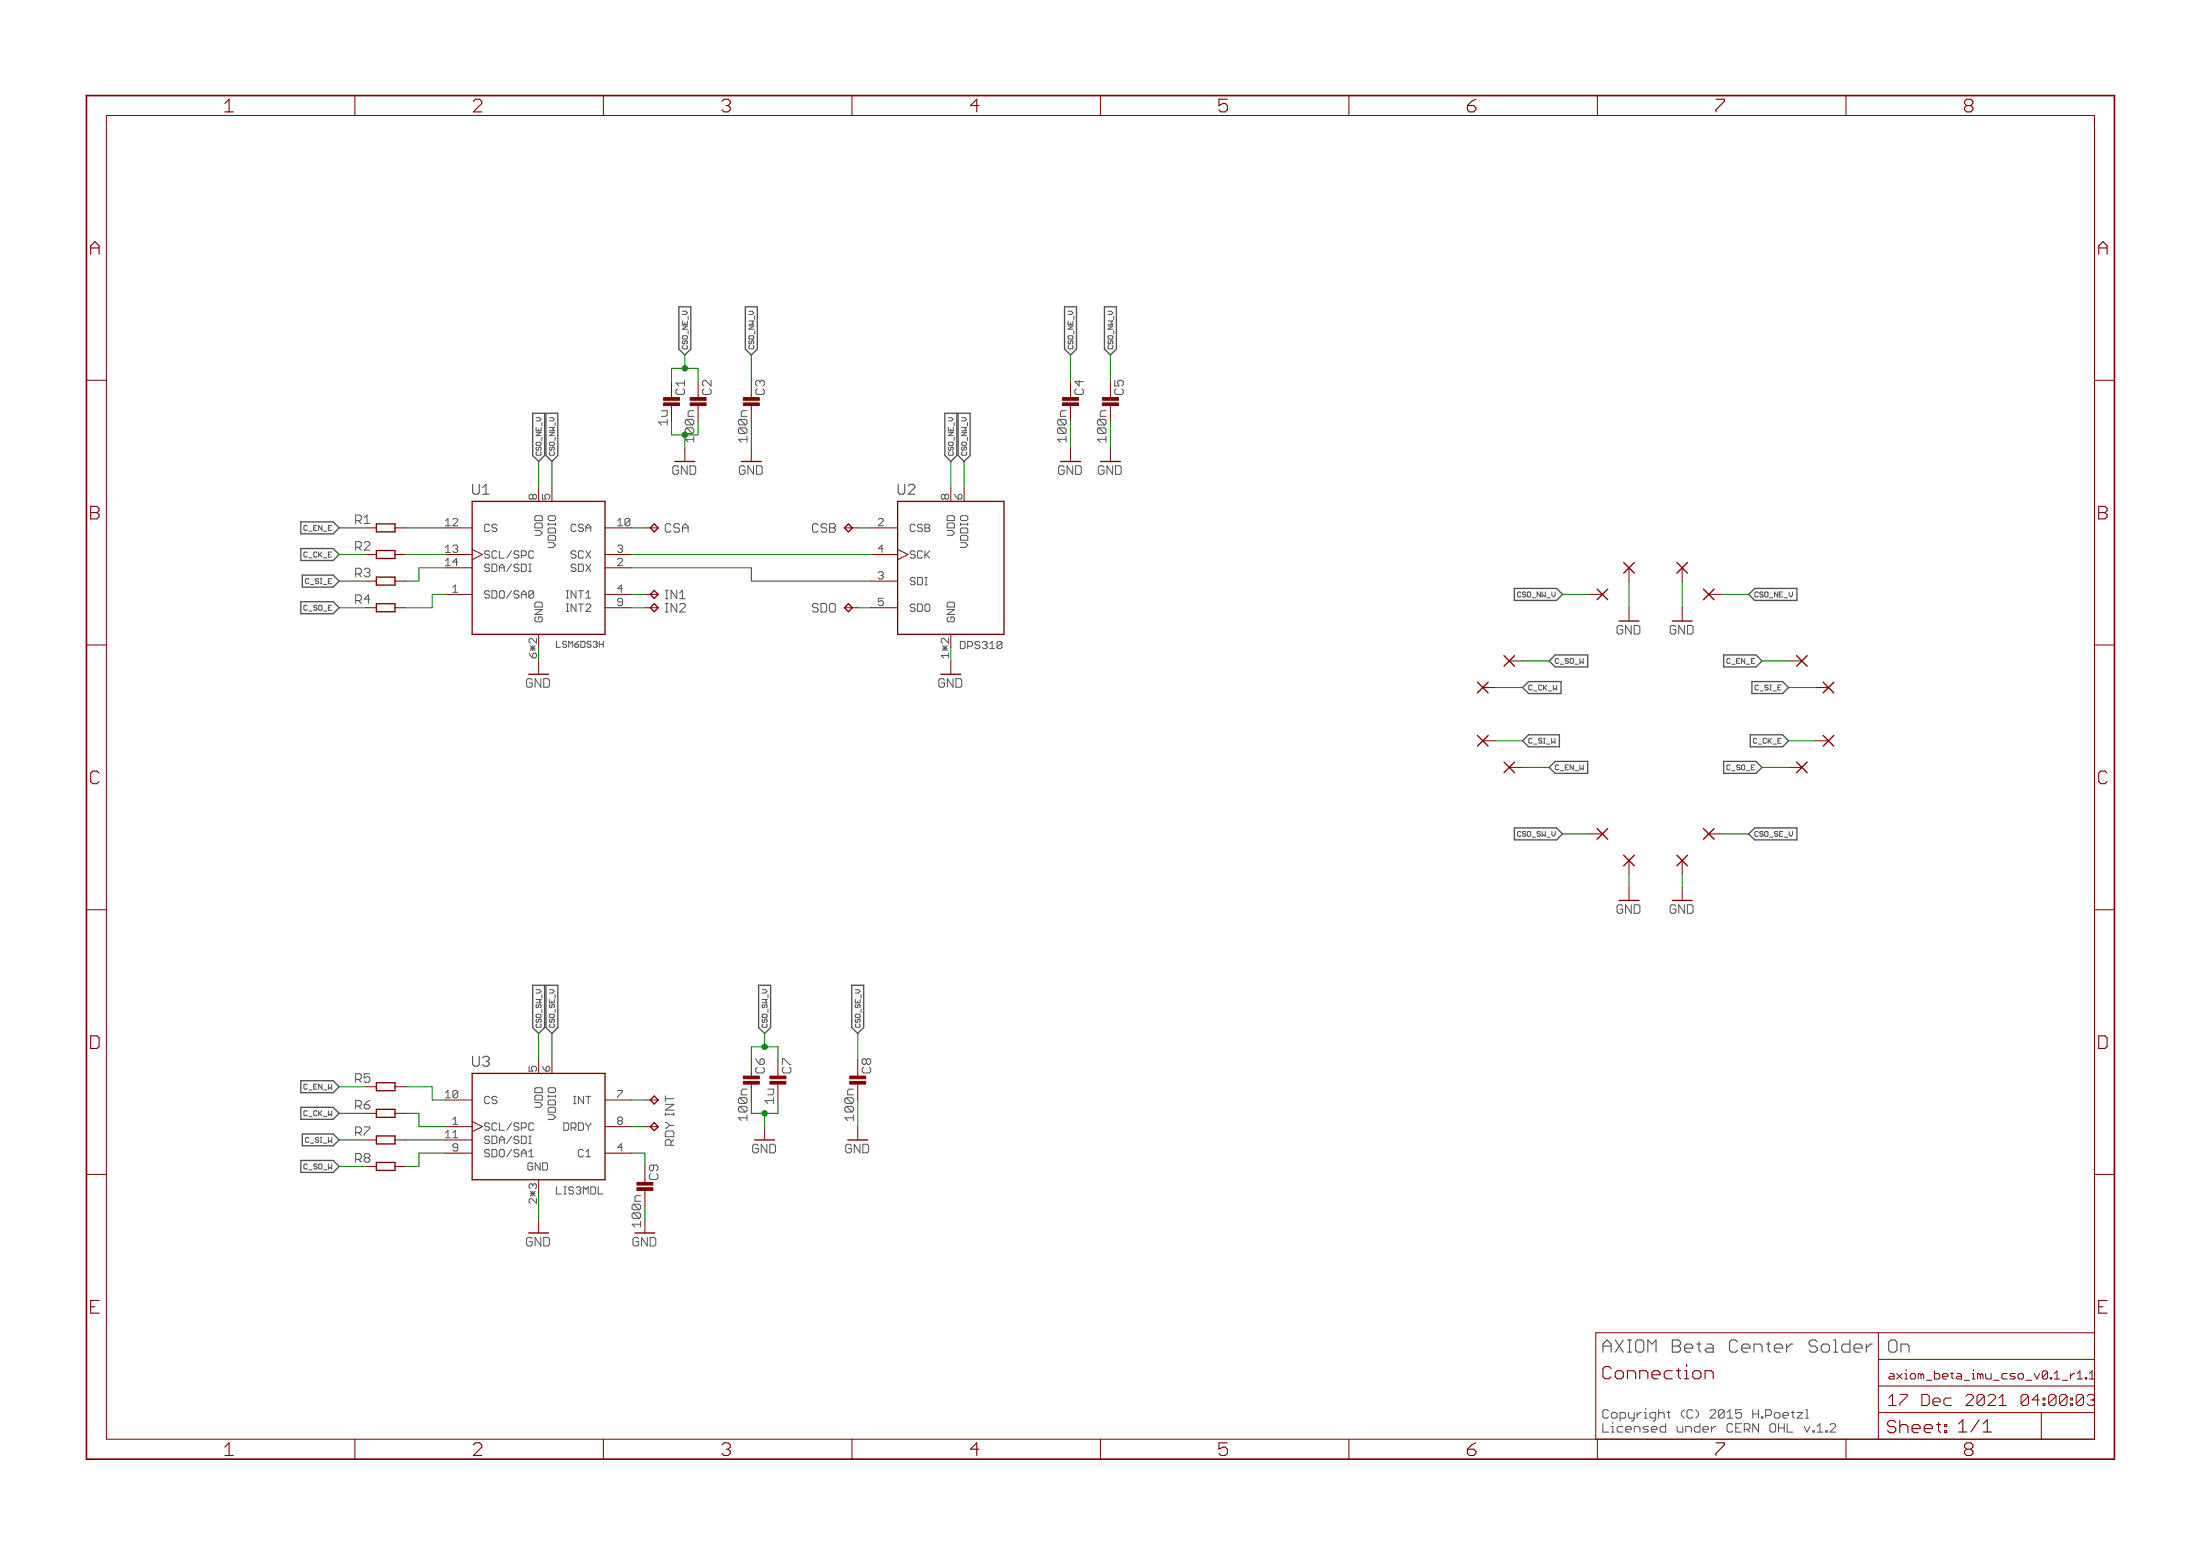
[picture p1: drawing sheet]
<svg xmlns="http://www.w3.org/2000/svg" width="420mm" height="297mm" viewBox="0 0 420 297" stroke-linecap="round" stroke-linejoin="round" font-family="sans-serif">
<path d="M361.1 255.8h.8l.4 .4v1.5l-.4 .4h-.8l-.4-.4v-1.5zM363.1 258.1v-1.5h1.1l.4 .4v1.1" fill="none" stroke="#505050" stroke-width=".21"/>
<path d="M58.8 110.5h-.3l-.1 .1v.7l.1 .1h.3M335.7 130.8h-.4l-.1 .1v.7l.1 .1h.4M342.1 269.6h.6M342.4 269.4v1.1l.3 .2M343.2 269.6h1.1l-1.1 1.1M344.8 269.1h.3v1.6M347 272.3l.6-.5v1.6M347 273.4h1.1M348.7 273.1h.3v.3h-.3zM349.5 272l.3-.2h.5l.3 .2v.3l-1.1 1.1h1.1" fill="none" stroke="#505050" stroke-width=".19"/>
<g fill="none" stroke="#505050" stroke-width=".25">
<path d="M129.6 58.6h2.3v8l-1.1 1.2-1.2-1.2zM142.3 58.6h2.3v8l-1.1 1.2-1.2-1.2zM203.3 58.6h2.3v8l-1.2 1.2-1.1-1.2zM210.9 58.6h2.3v8l-1.1 1.2-1.2-1.2zM101.7 78.9h2.3v8.1l-1.1 1.1-1.2-1.1zM104.3 78.9h2.2v8.1l-1.1 1.1-1.1-1.1zM180.4 78.9h2.3v8.1l-1.1 1.1-1.2-1.1zM183 78.9h2.3v8.1l-1.2 1.1-1.1-1.1zM57.4 99.6h6.2l1.2 1.2-1.2 1.1h-6.2zM57.4 104.7h6.2l1.2 1.2-1.2 1.1h-6.2zM57.4 114.9h6.2l1.2 1.1-1.2 1.2h-6.2zM57.7 109.8h5.9l1.2 1.1-1.2 1.2h-5.9z"/>
<path d="M289.2 112.3h8.1l1.1 1.2-1.1 1.1h-8.1zM334 113.5l1.1-1.2h8.1v2.3h-8.1zM290.8 131.3l1.1-1.2h6.2v2.3h-6.2zM295.9 126.2l1.1-1.2h6.2v2.3h-6.2zM329.2 125h6.2l1.1 1.2-1.1 1.1h-6.2zM334.6 130.1h5.8l1.2 1.2-1.2 1.1h-5.8zM289.2 158.1h8.1l1.1 1.1-1.1 1.1h-8.1zM290.8 141.4l1.1-1.1h5.9v2.3h-5.9zM297 145.4h6.2v2.2h-6.2l-1.1-1.1zM329.2 145.4h6.2l1.1 1.1-1.1 1.1h-6.2zM334 159.2l1.1-1.1h8.1v2.2h-8.1zM334.3 140.3h6.1l1.2 1.1-1.2 1.2h-6.1z"/>
<path d="M101.7 188.1h2.3v8.1l-1.1 1.1-1.2-1.1zM104.3 188.1h2.2v8.1l-1.1 1.1-1.1-1.1zM144.9 188.1h2.3v8.1l-1.2 1.1-1.1-1.1zM162.7 188.1h2.3v8.1l-1.2 1.1-1.1-1.1zM57.4 211.4h6.2l1.2 1.1-1.2 1.2h-6.2zM57.4 206.3h6.2l1.2 1.2-1.2 1.1h-6.2zM57.7 216.5h5.9l1.2 1.1-1.2 1.1h-5.9zM57.4 221.5h6.2l1.2 1.2-1.2 1.1h-6.2z"/>
</g>
<g fill="none" stroke="#800000" stroke-width=".19">
<path d="M67.8 18.2v3.9M115.2 18.2v3.9M162.7 18.2v3.9M210.2 18.2v3.9M257.6 18.2v3.9M305.1 18.2v3.9M352.6 18.2v3.9M20.3 22.1h379.7v252.6h-379.7zM16.5 72.6h3.8M400 72.6h3.8M102.9 93.2v2.5M105.4 93.2v2.5"/>
<path d="M130.8 85.6v2.5M143.5 85.6v2.5M181.6 93.2v2.5M184.1 93.2v2.5M204.4 85.6v2.5M212.1 85.6v2.5M69.8 105.9h2.1M69.8 100.8h2.1M69.8 116h2.1M69.8 110.9h2.1M75.4 105.9h2.1M75.4 100.8h2.1"/>
<path d="M75.4 116h2.1M75.4 110.9h2.1M85.1 113.5h5.1M85.1 105.9h5.1M85.1 108.4h5.1M85.1 100.8h5.1M90.2 104.9l1.9 1-1.9 .9M115.5 113.5h5.1M115.5 105.9h5.1M115.5 108.4h5.1M115.5 100.8h5.1M115.5 116h5.1"/>
<path d="M123.2 113.5h2.5M123.2 100.8h2.5M123.2 116h2.5M161.3 100.8h2.5M161.3 116h2.5M166.3 105.9h5.1M166.3 100.8h5.1M166.3 116h5.1M166.3 110.9h5.1M171.4 104.9l2 1-2 .9M303.5 113.5h2.5M311.1 108.4v2.5"/>
<path d="M311.1 116v2.6M321.3 108.4v2.5M321.3 116v2.6M326.3 113.5h2.6M16.5 123.1h3.8M102.9 126.2v2.5M181.6 126.2v2.5M283.2 131.3h2.5M288.2 126.2h2.6M341.6 126.2h2.5M346.7 131.3h2.5M400 123.1h3.8"/>
<path d="M283.2 141.4h2.5M288.2 146.5h2.6M303.5 159.2h2.5M326.3 159.2h2.6M341.6 146.5h2.5M346.7 141.4h2.5M16.5 173.7h3.8M311.1 164.3v2.5M311.1 169.4v2.5M321.3 164.3v2.5M321.3 169.4v2.5M400 173.7h3.8"/>
<path d="M69.8 217.6h2.1M69.8 207.5h2.1M69.8 212.5h2.1M75.4 217.6h2.1M75.4 207.5h2.1M75.4 212.5h2.1M85.1 215.1h5.1M85.1 217.6h5.1M85.1 210h5.1M90.2 214.1l1.9 1-1.9 .9M102.9 202.4v2.5M105.4 202.4v2.5"/>
<path d="M115.5 215.1h5.1M115.5 210h5.1M123.2 215.1h2.5M123.2 210h2.5M146 215.1v2.5M163.8 215.1v2.5M16.5 224.2h3.8M69.8 222.7h2.1M75.4 222.7h2.1M85.1 220.1h5.1M102.9 232.8v2.6M115.5 220.1h5.1"/>
<path d="M123.2 232.8v2.6M400 224.2h3.8M400 254.4h-95.2v20.3M400 259.5h-41.3v15.2M67.8 274.7v3.9M115.2 274.7v3.9M162.7 274.7v3.9M210.2 274.7v3.9M257.6 274.7v3.9M305.1 274.7v3.9M352.6 274.7v3.9M358.7 269.7h41.3"/>
<path d="M358.7 264.6h41.3M389.8 269.7v5M397.6 266.2l.3 .4M397.9 266.6v1.3l-.3 .4M397.9 266.6l-1.4 1.3M398.3 263h.2v.2h-.2zM398.6 266.6l.4-.4h.7l.3 .4M398.6 267.9l.4 .4h.7l.3-.4M399 263.2h1.1M399 262.2l.5-.5v1.5M399.3 267.3h.4M399.7 267.3l.3 .3"/>
<path d="M400 266.9l-.3 .4"/>
</g>
<path d="M16.5 18.2h387.3v260.4h-387.3z" fill="none" stroke="#800000" stroke-width=".32"/>
<g fill="none" stroke="#800000" stroke-width=".25">
<path d="M90.2 95.7h25.3v25.4h-25.3zM171.4 95.7h20.3v25.4h-20.3zM71.9 100h3.5v1.5h-3.5zM71.9 105.1h3.5v1.5h-3.5zM71.9 110.2h3.5v1.5h-3.5zM71.9 115.3h3.5v1.5h-3.5zM124.2 113.5l.7-.8 .8 .8-.8 .7zM124.2 116l.7-.7 .8 .7-.8 .8zM124.2 100.8l.7-.8 .8 .8-.8 .7zM162 115.3l.8 .7-.8 .8-.7-.8zM162 100l.8 .8-.8 .7-.7-.7zM305 112.5l2 2"/>
<path d="M307 112.5l-2 2M310.1 107.4l2 2M312.1 107.4l-2 2M320.3 107.4l2 2M322.3 107.4l-2 2M325.3 112.5l2.1 2M327.4 112.5l-2.1 2M282.2 130.2l2 2.1M284.2 130.2l-2 2.1M287.2 125.2l2.1 2M289.3 125.2l-2.1 2M343.1 125.2l2 2"/>
<path d="M345.1 125.2l-2 2M348.2 130.2l2 2.1M350.2 130.2l-2 2.1M282.2 140.4l2 2M284.2 140.4l-2 2M287.2 145.5l2.1 2M289.3 145.5l-2.1 2M305 158.2l2 2M307 158.2l-2 2M325.3 158.2l2.1 2M327.4 158.2l-2.1 2M343.1 145.5l2 2"/>
<path d="M345.1 145.5l-2 2M348.2 140.4l2 2M350.2 140.4l-2 2M310.1 163.3l2 2M312.1 163.3l-2 2M320.3 163.3l2 2M322.3 163.3l-2 2M71.9 206.7h3.5v1.5h-3.5zM71.9 211.8h3.5v1.5h-3.5zM71.9 216.9h3.5v1.5h-3.5zM90.2 204.9h25.3v20.3h-25.3zM124.9 209.2l.8 .8-.8 .8-.7-.8z"/>
<path d="M124.9 214.3l.8 .8-.8 .7-.7-.7zM71.9 221.9h3.5v1.5h-3.5z"/>
</g>
<g fill="#800000" stroke="#800000" stroke-width=".19">
<path d="M121.6 226.7h3.1v.5h-3.1z"/>
<path d="M121.6 225.7h3.1v.5h-3.1z"/>
<path d="M142 206.4h3v.5h-3z"/>
<path d="M142 205.4h3v.5h-3z"/>
<path d="M147 206.4h3.1v.5h-3.1z"/>
<path d="M147 205.4h3.1v.5h-3.1z"/>
<path d="M162.3 206.4h3v.5h-3z"/>
<path d="M162.3 205.4h3v.5h-3z"/>
<path d="M126.7 76.9h3.1v.5h-3.1z"/>
<path d="M126.7 75.9h3.1v.5h-3.1z"/>
<path d="M202.9 76.9h3.1v.5h-3.1z"/>
<path d="M202.9 75.9h3.1v.5h-3.1z"/>
<path d="M142 76.9h3v.5h-3z"/>
<path d="M142 75.9h3v.5h-3z"/>
<path d="M131.8 76.9h3.1v.5h-3.1z"/>
<path d="M131.8 75.9h3.1v.5h-3.1z"/>
<path d="M210.5 76.9h3.1v.5h-3.1z"/>
<path d="M210.5 75.9h3.1v.5h-3.1z"/>
</g>
<g fill="none" stroke="#008000" stroke-width=".19">
<path d="M128.2 72.9v-2.6h5.1v2.6M130.8 67.8v2.5M143.5 67.8v5.1M204.4 67.8v5.1M212.1 67.8v5.1M102.9 88.1v5.1M105.4 88.1v5.1M128.2 80.5v2.5h2.6v2.6M143.5 80.5v5.1M181.6 88.1v5.1M184.1 88.1v5.1M204.4 80.5v5.1"/>
<path d="M212.1 80.5v5.1M64.8 110.9h5M64.8 105.9h5M64.8 116h5M64.8 100.8h5M77.5 105.9h7.6M77.5 100.8h7.6M85.1 113.5h-2.6v2.5h-5M85.1 108.4h-5.1v2.5h-2.5M120.6 108.4h22.9v2.5h22.8M120.6 113.5h2.6M120.6 105.9h45.7"/>
<path d="M120.6 116h2.6M120.6 100.8h2.6M163.8 116h2.5M163.8 100.8h2.5M298.4 113.5h5.1M311.1 110.9v5.1M321.3 110.9v5.1M328.9 113.5h5.1M102.9 123.6v2.6M181.6 123.6v2.6M285.7 131.3h5.1M290.8 126.2h5.1"/>
<path d="M336.5 126.2h5.1M341.6 131.3h5.1M285.7 141.4h5.1M290.8 146.5h5.1M298.4 159.2h5.1M328.9 159.2h5.1M336.5 146.5h5.1M341.6 141.4h5.1M311.1 166.8v2.6M321.3 166.8v2.6M102.9 197.3v5.1M105.4 197.3v5.1"/>
<path d="M146 197.3v2.5M163.8 197.3v5.1M64.8 212.5h5M64.8 217.6h5M64.8 207.5h5M77.5 212.5h2.5v2.6h5.1M77.5 217.6h7.6M77.5 207.5h5v2.5h2.6M120.6 210h2.6M120.6 215.1h2.6M143.5 202.4v-2.6h5.1v2.6M146 212.5v2.6"/>
<path d="M148.6 210v2.5h-5.1M163.8 210v5.1M64.8 222.7h5M85.1 220.1h-5.1v2.6h-2.5M102.9 227.8v5M120.6 220.1h2.6v2.6"/>
</g>
<g fill="#008000" stroke="#008000" stroke-width=".19">
<circle cx="146" cy="212.5" r=".51"/>
<circle cx="130.8" cy="70.3" r=".51"/>
<circle cx="146" cy="199.8" r=".51"/>
</g>
<g font-size="3.7" fill="#800000">
<text x="42.9" y="21.4">1</text>
<text x="90.3" y="21.4">2</text>
<text x="137.8" y="21.4">3</text>
<text x="185.3" y="21.4">4</text>
<text x="232.7" y="21.4">5</text>
<text x="280.2" y="21.4">6</text>
<text x="327.6" y="21.4">7</text>
<text x="375.1" y="21.4">8</text>
<text x="17.2" y="48.6">A</text>
<text x="400.7" y="48.6">A</text>
<text x="17.2" y="99.2">B</text>
<text x="400.7" y="99.2">B</text>
<text x="17.1" y="149.7">C</text>
<text x="400.6" y="149.7">C</text>
<text x="17" y="200.2">D</text>
<text x="400.5" y="200.2">D</text>
<text x="17.3" y="250.8">E</text>
<text x="400.7" y="250.8">E</text>
<text x="42.9" y="277.9">1</text>
<text x="90.3" y="277.9">2</text>
<text x="137.8" y="277.9">3</text>
<text x="185.3" y="277.9">4</text>
<text x="232.7" y="277.9">5</text>
<text x="280.2" y="277.9">6</text>
<text x="327.6" y="277.9">7</text>
<text x="375.1" y="277.9">8</text>
</g>
<g font-size="3.6" fill="#800000">
<text x="306" y="258.2">AXIOM Beta Center Solder On</text>
<text x="306" y="263.3">Connection</text>
<text x="360.4" y="273.6">Sheet: 1/1</text>
</g>
<g font-size="3.2" fill="#800000">
<text x="360.6" y="268.4">17 Dec 2021</text>
<text x="382.3" y="268.4">04:00:03</text>
</g>
<g font-size="2.9" fill="#505050">
<text x="90.2" y="94.4">U1</text>
<text x="171.4" y="94.4">U2</text>
<text x="90.2" y="203.6">U3</text>
</g>
<g font-size="2.5" fill="#800000">
<text x="130.8" y="75.4" transform="rotate(-90 130.8 75.4)">C1</text>
<text x="135.9" y="75.4" transform="rotate(-90 135.9 75.4)">C2</text>
<text x="146" y="75.4" transform="rotate(-90 146 75.4)">C3</text>
<text x="207" y="75.4" transform="rotate(-90 207 75.4)">C4</text>
<text x="214.6" y="75.4" transform="rotate(-90 214.6 75.4)">C5</text>
<text x="127.5" y="81.1" transform="rotate(-90 127.5 81.1)">1u</text>
<text x="142.7" y="84.3" transform="rotate(-90 142.7 84.3)">100n</text>
<text x="203.7" y="84.3" transform="rotate(-90 203.7 84.3)">100n</text>
<text x="211.3" y="84.3" transform="rotate(-90 211.3 84.3)">100n</text>
<text x="127.6" y="90.6">GND</text>
<text x="140.3" y="90.6">GND</text>
<text x="201.3" y="90.6">GND</text>
<text x="208.9" y="90.6">GND</text>
<text x="307.9" y="121.1">GND</text>
<text x="318.1" y="121.1">GND</text>
<text x="99.7" y="131.3">GND</text>
<text x="178.4" y="131.3">GND</text>
<text x="307.9" y="174.4">GND</text>
<text x="318.1" y="174.4">GND</text>
<text x="146" y="204.9" transform="rotate(-90 146 204.9)">C6</text>
<text x="151.1" y="204.9" transform="rotate(-90 151.1 204.9)">C7</text>
<text x="166.4" y="204.9" transform="rotate(-90 166.4 204.9)">C8</text>
<text x="147.8" y="210.6" transform="rotate(-90 147.8 210.6)">1u</text>
<text x="163.1" y="213.8" transform="rotate(-90 163.1 213.8)">100n</text>
<text x="142.9" y="220.1">GND</text>
<text x="160.6" y="220.1">GND</text>
<text x="125.7" y="225.2" transform="rotate(-90 125.7 225.2)">C9</text>
<text x="99.7" y="237.9">GND</text>
<text x="120" y="237.9">GND</text>
</g>
<g font-size="2.5" fill="#008000">
<text x="132.6" y="82.7" transform="rotate(-90 132.6 82.7)">00n</text>
<text x="132.6" y="84.3" transform="rotate(-90 132.6 84.3)">1</text>
<text x="142.7" y="213.8" transform="rotate(-90 142.7 213.8)">100n</text>
<text x="122.4" y="234.1" transform="rotate(-90 122.4 234.1)">100n</text>
</g>
<g font-size="2.5" fill="#505050">
<text x="67.8" y="100">R1</text>
<text x="127" y="101.7">CSA</text>
<text x="155" y="101.7">CSB</text>
<text x="67.8" y="105.1">R2</text>
<text x="67.8" y="110.2">R3</text>
<text x="67.8" y="115.3">R4</text>
<text x="127" y="114.4">IN1</text>
<text x="127" y="116.9">IN2</text>
<text x="154.5" y="116.9">SDO</text>
<text x="67.8" y="206.7">R5</text>
<text x="67.8" y="211.8">R6</text>
<text x="67.8" y="216.8">R7</text>
<text x="67.8" y="221.9">R8</text>
<text x="128.8" y="219" transform="rotate(-90 128.8 219)">RDY INT</text>
<text x="306" y="270.8">Copyright (C) 2015 H.Poetzl</text>
<text x="306" y="273.5">Licensed under CERN OHL v.1.2</text>
</g>
<text font-size="2.3" fill="#800000" x="360.6" y="263.3">axiom_beta_imu_cso_v0.1_r1.1</text>
<g font-size="2.1" fill="#505050">
<text x="102.5" y="95.4" transform="rotate(-90 102.5 95.4)">8</text>
<text x="105" y="95.4" transform="rotate(-90 105 95.4)">5</text>
<text x="181.2" y="95.4" transform="rotate(-90 181.2 95.4)">8</text>
<text x="183.8" y="95.4" transform="rotate(-90 183.8 95.4)">6</text>
<text x="85.1" y="100.4">12</text>
<text x="92.5" y="101.5">CS</text>
<text x="108.9" y="101.5">CSA</text>
<text x="117.9" y="100.4">10</text>
<text x="167.7" y="100.4">2</text>
<text x="173.8" y="101.5">CSB</text>
<text x="85.1" y="105.5">13</text>
<text x="92.5" y="106.6">SCL/SPC</text>
<text x="103.6" y="102.8" transform="rotate(-90 103.6 102.8)">VDD</text>
<text x="106.2" y="105.1" transform="rotate(-90 106.2 105.1)">VDDIO</text>
<text x="108.9" y="106.6">SCX</text>
<text x="117.9" y="105.5">3</text>
<text x="167.7" y="105.5">4</text>
<text x="173.8" y="106.6">SCK</text>
<text x="182.4" y="102.8" transform="rotate(-90 182.4 102.8)">VDD</text>
<text x="184.9" y="105.1" transform="rotate(-90 184.9 105.1)">VDDIO</text>
<text x="85.1" y="108">14</text>
<text x="86.5" y="113.1">1</text>
<text x="92.5" y="109.2">SDA/SDI</text>
<text x="108.8" y="109.2">SDX</text>
<text x="117.9" y="108">2</text>
<text x="117.9" y="113.1">4</text>
<text x="167.7" y="110.6">3</text>
<text x="173.8" y="111.7">SDI</text>
<text x="92.5" y="114.2">SDO/SA0</text>
<text x="103.6" y="118.8" transform="rotate(-90 103.6 118.8)">GND</text>
<text x="108.3" y="114.2">INT1</text>
<text x="108.3" y="116.8">INT2</text>
<text x="117.9" y="115.7">9</text>
<text x="167.7" y="115.7">5</text>
<text x="173.8" y="116.8">SDO</text>
<text x="182.4" y="118.8" transform="rotate(-90 182.4 118.8)">GND</text>
<text x="183.4" y="123.9">DPS310</text>
<text x="85.1" y="209.6">10</text>
<text x="102.5" y="204.6" transform="rotate(-90 102.5 204.6)">5</text>
<text x="105" y="204.6" transform="rotate(-90 105 204.6)">6</text>
<text x="117.9" y="209.6">7</text>
<text x="86.5" y="214.7">1</text>
<text x="92.5" y="215.8">SCL/SPC</text>
<text x="92.5" y="210.7">CS</text>
<text x="103.6" y="212" transform="rotate(-90 103.6 212)">VDD</text>
<text x="106.2" y="214.3" transform="rotate(-90 106.2 214.3)">VDDIO</text>
<text x="107.1" y="215.8">DRDY</text>
<text x="109.7" y="210.7">INT</text>
<text x="117.9" y="214.7">8</text>
<text x="85.1" y="217.2">11</text>
<text x="86.5" y="219.8">9</text>
<text x="92.5" y="218.4">SDA/SDI</text>
<text x="92.5" y="220.9">SDO/SA1</text>
<text x="110.4" y="220.9">C1</text>
<text x="117.9" y="219.8">4</text>
<text x="100.4" y="223.4">GND</text>
<text x="106.4" y="228">LIS3MDL</text>
</g>
<g font-size="2.1" fill="#800000">
<text x="102.5" y="125.2" transform="rotate(-90 102.5 125.2)">6*2</text>
<text x="181.2" y="125.2" transform="rotate(-90 181.2 125.2)">1*2</text>
<text x="102.5" y="229.4" transform="rotate(-90 102.5 229.4)">2*3</text>
</g>
<text font-size="1.8" fill="#505050" x="105.8" y="123.6">LSM6DS3H</text>
<g font-size="1.4" fill="#505050">
<text x="131.3" y="66.6" transform="rotate(-90 131.3 66.6)">CSO_NE_V</text>
<text x="144" y="66.6" transform="rotate(-90 144 66.6)">CSO_NW_V</text>
<text x="205" y="66.6" transform="rotate(-90 205 66.6)">CSO_NE_V</text>
<text x="212.6" y="66.6" transform="rotate(-90 212.6 66.6)">CSO_NW_V</text>
<text x="103.4" y="86.9" transform="rotate(-90 103.4 86.9)">CSO_NE_V</text>
<text x="105.9" y="86.9" transform="rotate(-90 105.9 86.9)">CSO_NW_V</text>
<text x="182.1" y="86.9" transform="rotate(-90 182.1 86.9)">CSO_NE_V</text>
<text x="184.6" y="86.9" transform="rotate(-90 184.6 86.9)">CSO_NW_V</text>
<text x="58.4" y="101.3">C_EN_E</text>
<text x="58.4" y="106.4">C_CK_E</text>
<text x="59" y="111.5">C_SI_E</text>
<text x="289.4" y="114">CSO_NW_V</text>
<text x="335.1" y="114">CSO_NE_V</text>
<text x="58.3" y="116.5">C_SO_E</text>
<text x="291.9" y="131.8">C_CK_W</text>
<text x="297" y="126.7">C_SO_W</text>
<text x="330.1" y="126.7">C_EN_E</text>
<text x="335.8" y="131.8">C_SI_E</text>
<text x="291.9" y="141.9">C_SI_W</text>
<text x="335.2" y="141.9">C_CK_E</text>
<text x="297" y="147">C_EN_W</text>
<text x="330" y="147">C_SO_E</text>
<text x="289.5" y="159.7">CSO_SW_V</text>
<text x="335.1" y="159.7">CSO_SE_V</text>
<text x="103.4" y="196.1" transform="rotate(-90 103.4 196.1)">CSO_SW_V</text>
<text x="105.9" y="196.1" transform="rotate(-90 105.9 196.1)">CSO_SE_V</text>
<text x="146.5" y="196.1" transform="rotate(-90 146.5 196.1)">CSO_SW_V</text>
<text x="164.3" y="196.1" transform="rotate(-90 164.3 196.1)">CSO_SE_V</text>
<text x="57.8" y="208">C_EN_W</text>
<text x="57.9" y="213">C_CK_W</text>
<text x="58.5" y="218.1">C_SI_W</text>
<text x="57.8" y="223.2">C_SO_W</text>
</g>
</svg>
